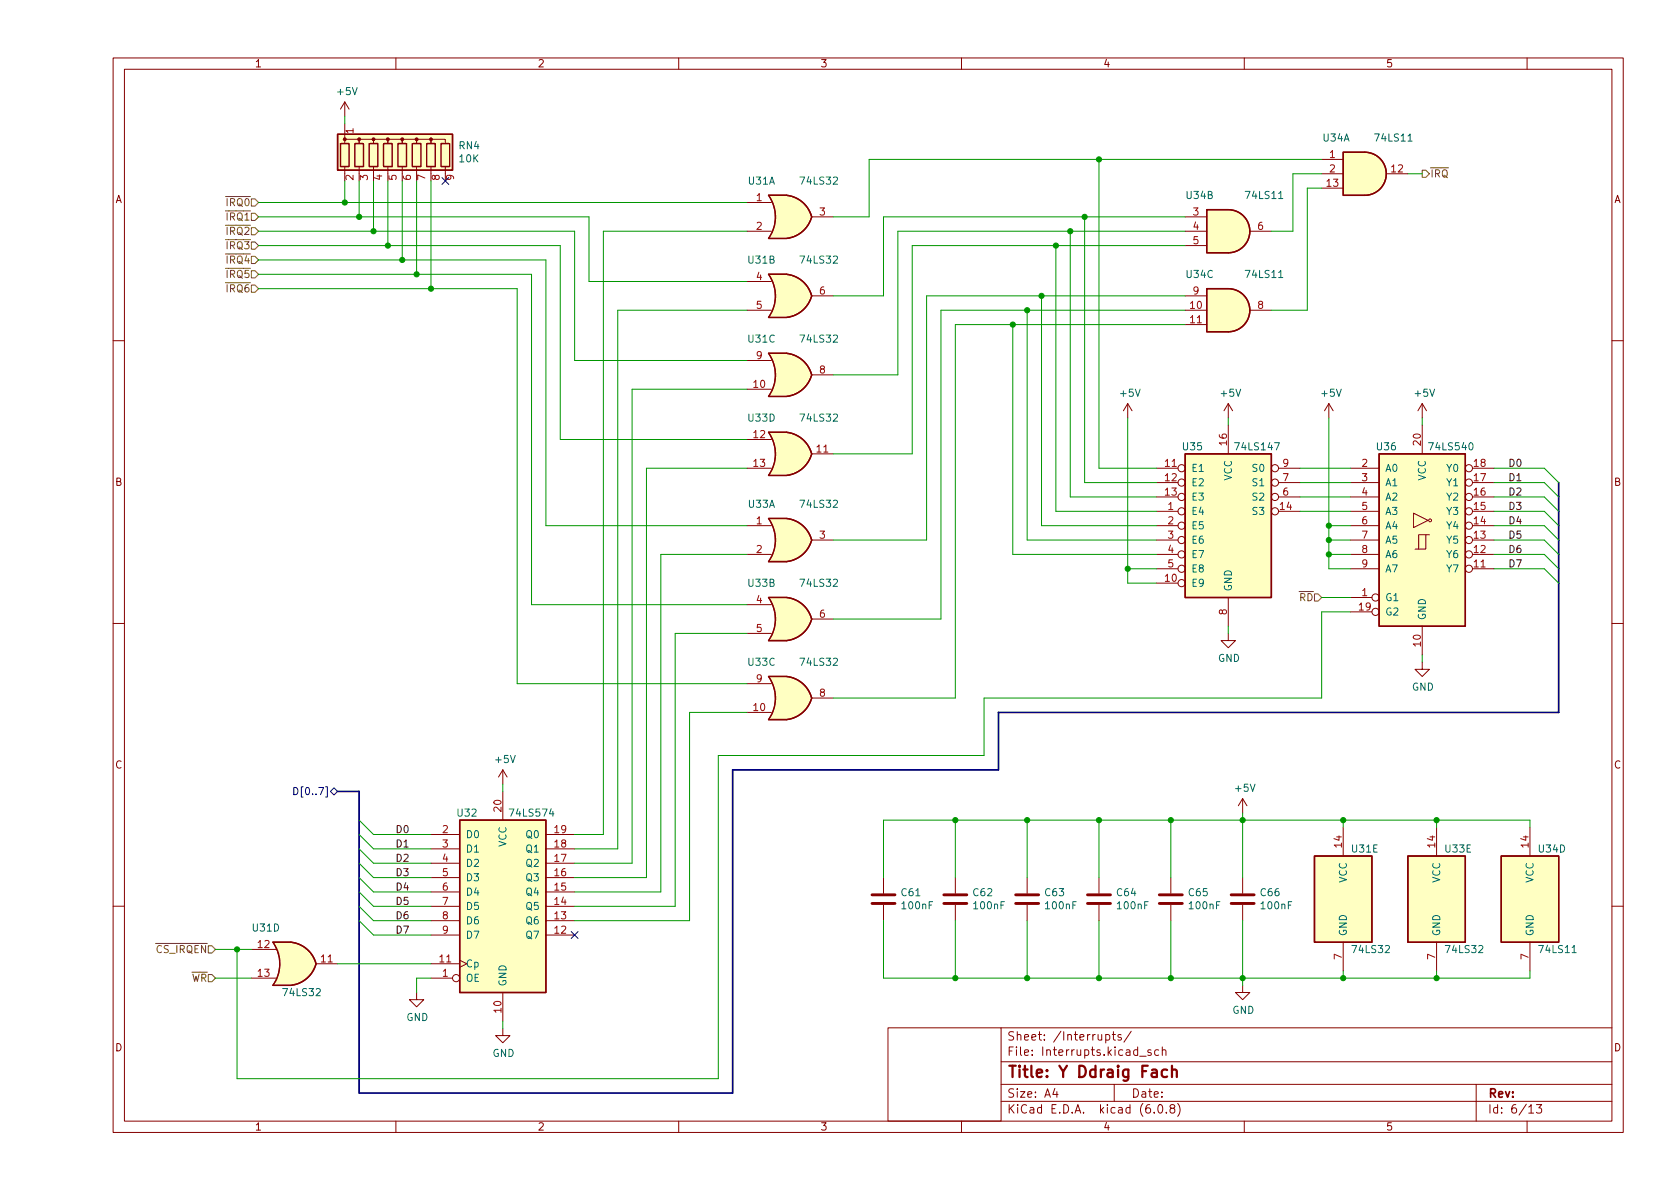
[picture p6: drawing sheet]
<svg xmlns="http://www.w3.org/2000/svg" width="297mm" height="210mm" viewBox="0 0 297 210" stroke-linecap="round" stroke-linejoin="round" font-family="sans-serif">
<g fill="none" stroke="#840000" stroke-width=".18">
<path d="M20 10.2h267v190.1h-267zM22 12.2h263v186.1h-263zM61 18l-.8 1.3M61 18v2.6M61 18l.7 1.3M70 10.2v2M120 10.2v2M170 10.2v2M220 10.2v2M270 10.2v2M61 25.4v-.8h2.5v.8v-.8h2.5v.8v-.8h2.6v.8v-.8h2.5v.8v-.8h2.6v.8v-.8h2.5v.8v-.8h2.5v.8M61 21.8v2.6"/>
<path d="M61 29.5v1.2M63.5 29.5v1.2M66 29.5v1.2M68.6 29.5v1.2M71.1 29.5v1.2M73.7 29.5v1.2M76.2 29.5v1.2M78.7 29.5v1.2M132.1 35.8h4.3M139.1 34.5h-3.2a6.6 6.6 0 0 1 0 7.7h3.2M143.5 38.3h3.8M209.5 38.3h3.9"/>
<path d="M233.7 28.2h3.8M233.7 30.7h3.8M233.7 33.3h3.8M245.1 30.7h3.8M132.1 54.9h4.3M132.1 40.9h4.3M132.1 49.8h4.3M139.1 48.5h-3.2a6.6 6.6 0 0 1 0 7.6h3.2M143.5 52.3h3.8M209.5 54.9h3.9M209.5 57.4h3.9M209.5 52.3h3.9"/>
<path d="M209.5 40.9h3.9M209.5 43.4h3.9M221 54.9h3.8M221 40.9h3.8M20 60.2h2M132.1 77.7h4.3M132.1 68.8h4.3M132.1 63.7h4.3M139.1 76.4h-3.2a6.6 6.6 0 0 1 0 7.7h3.2M139.1 62.5h-3.2a6.6 6.6 0 0 1 0 7.6h3.2M143.5 66.3h3.8M199.4 71.4l-.8 1.2"/>
<path d="M199.4 71.4v2.5M199.4 71.4l.8 1.2M217.2 71.4v2.5M217.2 75.2v5.1M217.2 71.4l-.8 1.2M217.2 71.4l.7 1.2M234.9 71.4l-.7 1.2M234.9 71.4v2.5M234.9 71.4l.8 1.2M251.5 71.4l-.8 1.2M251.5 71.4v2.5M251.5 75.2v5.1"/>
<path d="M251.5 71.4l.7 1.2M285 60.2h2M132.1 93h4.3M132.1 98h4.3M132.1 82.8h4.3M139.1 91.7h-3.2a6.6 6.6 0 0 1 0 7.6h3.2M143.5 95.5h3.8M143.5 80.3h3.8M204.5 93h3.8M204.5 98h3.8M204.5 95.5h3.8M204.5 82.8h3.8"/>
<path d="M204.5 90.4h3.8M204.5 87.9h3.8M204.5 85.3h3.8M226.1 82.8h3.8M226.1 90.4h3.8M226.1 87.9h3.8M226.1 85.3h3.8M238.8 93h5M238.8 98h5M238.8 95.5h5M238.8 82.8h5M238.8 90.4h5"/>
<path d="M238.8 87.9h5M238.8 85.3h5M249.9 90.7l2.6 1.3-2.6 1.3zM252.1 94.6h-1.3v2.5M252.7 94.6h-.6v2.5h-1.9M260.3 93h3.9M260.3 98h3.9M260.3 95.5h3.9M260.3 82.8h3.9M260.3 90.4h3.9M260.3 87.9h3.9M260.3 85.3h3.9"/>
<path d="M20 110.2h2M132.1 106.9h4.3M132.1 112h4.3M139.1 105.7h-3.2a6.6 6.6 0 0 1 0 7.6h3.2M139.1 119.6h-3.2a6.6 6.6 0 0 1 0 7.6h3.2M143.5 109.5h3.8M204.5 100.6h3.8M204.5 103.1h3.8M217.2 112v1.3h1.2l-1.2 1.2-1.3-1.2h1.3M217.2 105.7v5M238.8 105.7h3.8M238.8 100.6h5"/>
<path d="M238.8 108.2h3.8M251.5 117.1v1.3h1.2l-1.2 1.2-1.3-1.2h1.3M251.5 110.7v5.1M260.3 100.6h3.9M285 110.2h2M88.9 136.1v2.6M88.9 139.9v5.1M88.9 136.1l-.8 1.3M88.9 136.1l.8 1.3M132.1 126h4.3M132.1 120.9h4.3M143.5 123.4h3.8"/>
<path d="M76.2 157.7h5.1M76.2 155.2h5.1M76.2 152.6h5.1M76.2 150.1h5.1M76.2 147.6h5.1M96.5 157.7h5.1M96.5 155.2h5.1M96.5 152.6h5.1M96.5 150.1h5.1M96.5 147.6h5.1M156.2 155.2v2.8M168.9 155.2v2.8"/>
<path d="M181.6 155.2v2.8M194.3 155.2v2.8M207 155.2v2.8M219.7 141.2l-.8 1.3M219.7 141.2v2.6M219.7 155.2v2.8M219.7 141.2l.8 1.3M237.5 146.3v5.1M254 146.3v5.1M270.5 146.3v5.1M20 160.2h2M44.4 167.9h4.4"/>
<path d="M44.4 173h4.4M51.4 166.6h-3.1a6.6 6.6 0 0 1 0 7.6h3.1M55.9 170.4h3.8M73.7 175.5v1.3h1.2l-1.2 1.2-1.3-1.2h1.3M76.2 170.4h5.1M76.2 173h3.8M76.2 165.3h5.1M76.2 162.8h5.1M76.2 160.3h5.1M81.3 169.8l1.2 .6-1.2 .7M88.9 175.5v5.1M96.5 165.3h5.1"/>
<path d="M96.5 162.8h5.1M96.5 160.3h5.1M156.2 160v2.8M168.9 160v2.8M181.6 160v2.8M194.3 160v2.8M207 160v2.8M219.7 174.2v1.3h1.3l-1.3 1.3-1.3-1.3h1.3M219.7 160v2.8M237.5 166.6v5.1M254 166.6v5.1M270.5 166.6v5.1"/>
<path d="M285 160.2h2M70 198.3v2M88.9 181.9v1.2h1.3l-1.3 1.3-1.3-1.3h1.3M120 198.3v2M157 181.8h20v16.5h-20zM170 198.3v2M177 194.8h108M177 191.8h108M177 187.8h108M177 181.8h108M186.5 192.5l-.4 1h1M186.9 193v1"/>
<path d="M195.5 183l.4-.1 .3 .3v.4l-.1 .3h-.6M195.5 182.9v1.5M196.6 182.9h.6M196.9 182.4v1.3l.3 .2M197 191.8v3M198.2 183l-.3-.1-.3 .2 .1 .3 .5 .1v.4h-.6M200 182.4l-1.3 1.9M201.5 186.8h1.1M203.5 185.7l-.4-.1-.2 .2 .1 .3 .5 .1v.4h-.6M204.1 196.7v.1M204.9 185.7l-.5-.1-.3 .3v.4l.2 .3h.6M204.9 195.4l.2-.1a.81 .81 0 0 1 .6 .7 .81 .81 0 0 1-.3 .8h-.2a.81 .81 0 0 1-.6-.6 .81 .81 0 0 1 .3-.8z"/>
<path d="M205.5 185.8l.2-.2 .4 .1v.9M205.5 185.1v1.5M206.2 196.7v.1M207.1 196l-.2-.3v-.2l.2-.2 .5 .1 .1 .2-.1 .2-.6 .2-.1 .3v.4l.2 .1h.5l.1-.3-.1-.4-.2-.1M208.2 195.1a1.72 1.72 0 0 1 0 2.3M220 198.3v2M261 191.8v6.5M270 198.3v2M270.3 195.8l.4-.5v1.5M270.3 196.8h.9M271.7 195.3h.9l-.5 .6 .4 .1v.7l-.2 .1h-.4l-.2-.1"/>
<circle cx="208.9" cy="95.5" r=".63"/>
<circle cx="208.9" cy="82.8" r=".63"/>
<circle cx="208.9" cy="90.4" r=".63"/>
<circle cx="208.9" cy="87.9" r=".63"/>
<circle cx="208.9" cy="93" r=".63"/>
<circle cx="208.9" cy="98" r=".63"/>
<circle cx="208.9" cy="85.3" r=".63"/>
<circle cx="225.4" cy="90.4" r=".63"/>
<circle cx="225.4" cy="82.8" r=".63"/>
<circle cx="225.4" cy="85.3" r=".63"/>
<circle cx="225.4" cy="87.9" r=".63"/>
<circle cx="252.9" cy="92" r=".25"/>
<circle cx="259.7" cy="93" r=".63"/>
<circle cx="259.7" cy="87.9" r=".63"/>
<circle cx="259.7" cy="82.8" r=".63"/>
<circle cx="259.7" cy="85.3" r=".63"/>
<circle cx="259.7" cy="95.5" r=".63"/>
<circle cx="259.7" cy="90.4" r=".63"/>
<circle cx="259.7" cy="98" r=".63"/>
<circle cx="208.9" cy="100.6" r=".63"/>
<circle cx="208.9" cy="103.1" r=".63"/>
<circle cx="243.2" cy="105.7" r=".63"/>
<circle cx="243.2" cy="108.2" r=".63"/>
<circle cx="259.7" cy="100.6" r=".63"/>
<circle cx="80.6" cy="173" r=".63"/>
</g>
<path d="M206.4 189.2l-.6-.1-.4 .4v.6l.2 .3 .2 .1 .6-.1M207.2 189.3a.5 .5 0 0 1 .9 .1v1.1M207.2 188.5v2" fill="none" stroke="#840000" stroke-width=".4"/>
<g fill="#ffffc2" stroke="#ffffc2" stroke-width=".18">
<path d="M138.5 94.1l5 1.4a5.2 5.2 0 0 1-4.4 3.8z"/>
<path d="M135.9 99.3h3.2z"/>
<path d="M135.9 91.7h3.2z"/>
<path d="M135.9 91.7h3.2v7.6h-3.2a6.7 6.7 0 0 0 0-7.6z"/>
<path d="M139.1 91.7a5.1 5.1 0 0 1 4.4 3.8l-5 1.3z"/>
<path d="M138.5 78.9l5 1.4a5.2 5.2 0 0 1-4.4 3.8z"/>
<path d="M135.9 84.1h3.2z"/>
<path d="M135.9 76.4h3.2z"/>
<path d="M135.9 76.4h3.2v7.7h-3.2a6.7 6.7 0 0 0 0-7.7z"/>
<path d="M139.1 76.4a5.1 5.1 0 0 1 4.4 3.9l-5 1.3z"/>
<path d="M50.9 169.1l5 1.3a5.2 5.2 0 0 1-4.4 3.8z"/>
<path d="M48.3 174.2h3.1z"/>
<path d="M48.3 166.6h3.1z"/>
<path d="M48.3 166.6h3.1v7.6h-3.1a6.7 6.7 0 0 0 0-7.6z"/>
<path d="M51.5 166.6a5.1 5.1 0 0 1 4.4 3.8l-5 1.3z"/>
<path d="M217.2 51a3.8 3.8 0 0 1 3.8 3.9 3.8 3.8 0 0 1-3.8 3.8z"/>
<path d="M213.4 51h3.8v7.7h-3.8z"/>
<path d="M59.7 23.7h20.3v6.4h-20.3z"/>
<path d="M217.2 37.1a3.8 3.8 0 0 1 3.8 3.8 3.8 3.8 0 0 1-3.8 3.8z"/>
<path d="M213.4 37.1h3.8v7.6h-3.8z"/>
<path d="M138.5 51l5 1.3a5.2 5.2 0 0 1-4.4 3.8z"/>
<path d="M135.9 56.1h3.2z"/>
<path d="M135.9 48.5h3.2z"/>
<path d="M135.9 48.5h3.2v7.6h-3.2a6.7 6.7 0 0 0 0-7.6z"/>
<path d="M139.1 48.5a5.1 5.1 0 0 1 4.4 3.8l-5 1.3z"/>
<path d="M243.8 80.3h15.3v30.4h-15.3z"/>
<path d="M81.3 145h15.2v30.5h-15.2z"/>
<path d="M209.5 80.3h15.3v25.4h-15.3z"/>
<path d="M265.4 151.4h10.2v15.2h-10.2z"/>
<path d="M138.5 37l5 1.4a5.2 5.2 0 0 1-4.4 3.8z"/>
<path d="M135.9 42.2h3.2z"/>
<path d="M135.9 34.5h3.2z"/>
<path d="M135.9 34.5h3.2v7.7h-3.2a6.7 6.7 0 0 0 0-7.7z"/>
<path d="M139.1 34.5a5.1 5.1 0 0 1 4.4 3.8l-5 1.4z"/>
<path d="M138.5 64.9l5 1.4a5.2 5.2 0 0 1-4.4 3.8z"/>
<path d="M135.9 70.1h3.2z"/>
<path d="M135.9 62.5h3.2z"/>
<path d="M135.9 62.5h3.2v7.6h-3.2a6.7 6.7 0 0 0 0-7.6z"/>
<path d="M139.1 62.5a5.1 5.1 0 0 1 4.4 3.8l-5 1.3z"/>
<path d="M232.4 151.4h10.2v15.2h-10.2z"/>
<path d="M138.5 108.1l5 1.4a5.2 5.2 0 0 1-4.4 3.8z"/>
<path d="M135.9 113.3h3.2z"/>
<path d="M135.9 105.7h3.2z"/>
<path d="M135.9 105.7h3.2v7.6h-3.2a6.7 6.7 0 0 0 0-7.6z"/>
<path d="M139.1 105.7a5.1 5.1 0 0 1 4.4 3.8l-5 1.3z"/>
<path d="M138.5 122.1l5 1.3a5.2 5.2 0 0 1-4.4 3.8z"/>
<path d="M135.9 127.2h3.2z"/>
<path d="M135.9 119.6h3.2z"/>
<path d="M135.9 119.6h3.2v7.6h-3.2a6.7 6.7 0 0 0 0-7.6z"/>
<path d="M139.1 119.6a5.1 5.1 0 0 1 4.4 3.8l-5 1.3z"/>
<path d="M248.9 151.4h10.2v15.2h-10.2z"/>
<path d="M241.3 26.9a3.8 3.8 0 0 1 3.8 3.8 3.8 3.8 0 0 1-3.8 3.8z"/>
<path d="M237.5 26.9h3.8v7.6h-3.8z"/>
</g>
<g fill="none" stroke="#840000" stroke-width=".25">
<path d="M59.7 23.7h20.3v6.4h-20.3zM60.2 25.4h1.5v4.1h-1.5zM62.7 25.4h1.6v4.1h-1.6zM65.3 25.4h1.5v4.1h-1.5zM67.8 25.4h1.5v4.1h-1.5zM70.4 25.4h1.5v4.1h-1.5zM72.9 25.4h1.5v4.1h-1.5zM75.4 25.4h1.6v4.1h-1.6zM78 25.4h1.5v4.1h-1.5zM139.1 34.5h-3.2a6.6 6.6 0 0 1 0 7.7h3.2M139.1 34.5a5.1 5.1 0 0 1 4.4 3.9 5.2 5.2 0 0 1-4.4 3.8M213.4 37.1h3.8a3.8 3.8 0 0 1 3.8 3.8 3.8 3.8 0 0 1-3.8 3.8h-3.8z"/>
<path d="M237.5 26.9h3.8a3.8 3.8 0 0 1 3.8 3.8 3.8 3.8 0 0 1-3.8 3.8h-3.8zM139.1 48.5h-3.2a6.6 6.6 0 0 1 0 7.6h3.2M139.1 48.5a5.1 5.1 0 0 1 4.4 3.8 5.2 5.2 0 0 1-4.4 3.8M213.4 51h3.8a3.8 3.8 0 0 1 3.8 3.9 3.8 3.8 0 0 1-3.8 3.8h-3.8zM135.9 62.5h3.2M135.9 62.5a6.6 6.6 0 0 1 0 7.6h3.2M139.1 76.4l-3.2 .1a6.6 6.6 0 0 1 0 7.6h3.2M139.1 76.4a5.1 5.1 0 0 1 4.4 3.9 5.2 5.2 0 0 1-4.4 3.8M139.1 62.5a5.1 5.1 0 0 1 4.4 3.8 5.2 5.2 0 0 1-4.4 3.8M139.1 91.7h-3.2a6.6 6.6 0 0 1 0 7.6h3.2M139.1 91.7a5.1 5.1 0 0 1 4.4 3.8M143.5 95.5a5.2 5.2 0 0 1-4.4 3.8"/>
<path d="M209.5 80.3h15.3v25.4h-15.3zM243.8 80.3h15.3v30.4h-15.3zM139.1 105.7h-3.2a6.6 6.6 0 0 1 0 7.6h3.2M139.1 119.6h-3.2a6.6 6.6 0 0 1 0 7.6h3.2M139.1 105.7a5.1 5.1 0 0 1 4.4 3.8M139.1 119.6a5.1 5.1 0 0 1 4.4 3.8 5.2 5.2 0 0 1-4.4 3.8M143.5 109.5a5.2 5.2 0 0 1-4.4 3.8M81.3 145h15.2v30.5h-15.2zM232.4 151.4h10.2v15.2h-10.2zM248.9 151.4h10.2v15.2h-10.2zM265.4 151.4h10.2v15.2h-10.2zM48.3 166.6h3.2a5.1 5.1 0 0 1 4.4 3.8 5.2 5.2 0 0 1-4.4 3.8h-3.2a6.6 6.6 0 0 0 0-7.6"/>
</g>
<path d="M226.1 35.1h.7M249 25h.7M226.1 49.1h.7M278 168.5h.7" fill="none" stroke="#006464" stroke-width=".18"/>
<g fill="#840000" stroke="#840000" stroke-width=".18">
<circle cx="61" cy="24.6" r=".25"/>
<circle cx="63.5" cy="24.6" r=".25"/>
<circle cx="66" cy="24.6" r=".25"/>
<circle cx="68.6" cy="24.6" r=".25"/>
<circle cx="71.1" cy="24.6" r=".25"/>
<circle cx="73.7" cy="24.6" r=".25"/>
<circle cx="76.2" cy="24.6" r=".25"/>
</g>
<path d="M154.2 159.8h4M154.2 158.2h4M166.9 159.8h4M166.9 158.2h4M179.6 159.8h4M179.6 158.2h4M192.3 159.8h4M192.3 158.2h4M205 159.8h4M205 158.2h4M217.7 159.8h4M217.7 158.2h4" fill="none" stroke="#840000" stroke-width=".51"/>
<path d="M78.1 31.4l1.2 1.2M79.3 31.4l-1.2 1.2M52 139.3a.64 .64 0 0 1 .7 .6 .64 .64 0 0 1-.7 .6zM58.4 139.9l.7-.6 .6 .6-.6 .7zM101 164.7l1.2 1.3M102.2 164.7l-1.2 1.3" fill="none" stroke="#000084" stroke-width=".18"/>
<path d="M251.5 30.1h.6l.6 .6-.6 .7h-.6z" fill="none" stroke="#725600" stroke-width=".18"/>
<path d="M275.6 85.3v40.7h-99.1v10.1h-47v57.2h-66v-53.4h-3.8" fill="none" stroke="#000084" stroke-width=".3"/>
<g fill="none" stroke="#009600" stroke-width=".18">
<path d="M45.7 38.3h58.4v11.5h28M45.7 35.8h86.4M61 20.6v1.2M61 32v3.8M63.5 32v6.3M66 32v8.9M68.6 32v11.4M71.1 32v14M73.7 32v16.5M76.2 32v19M191.8 38.3v47h12.7M194.3 28.2v54.6h10.2"/>
<path d="M209.5 38.3h-53.3v14h-8.9M233.7 30.7h-5.1v10.2h-3.8M233.7 28.2h-80v10.1h-6.4M233.7 33.3h-2.6v21.6h-6.3M248.9 30.7h2.6M45.7 46h50.8v47h35.6M45.7 51h45.7v69.9h40.7M45.7 40.9h55.9v22.8h30.5M45.7 43.4h53.4v34.3h33M45.7 48.5h48.3v58.4h38.1M132.1 54.9h-22.9v95.2h-7.6M132.1 40.9h-25.4v106.7h-5.1"/>
<path d="M179.1 57.4v40.6h25.4M181.6 54.9v40.6h22.9M184.1 52.3v40.7h20.4M186.7 43.4v47h17.8M189.2 40.9v47h15.3M209.5 54.9h-43.1v54.6h-19.1M209.5 52.3h-45.7v43.2h-16.5M209.5 40.9h-50.8v25.4h-11.4M209.5 43.4h-48.2v36.9h-14M209.5 57.4h-40.6v66h-21.6M132.1 68.8h-20.3v83.8h-10.2M199.4 73.9v29.2h5.1"/>
<path d="M217.2 73.9v1.3M234.9 73.9v26.7h3.9M251.5 73.9v1.3M132.1 98h-15.3v59.7h-15.2M132.1 82.8h-17.8v72.4h-12.7M229.9 90.4h8.9M229.9 87.9h8.9M229.9 82.8h8.9M229.9 85.3h8.9M234.9 95.5h3.9M234.9 98h3.9M234.9 93h3.9"/>
<path d="M264.2 95.5h8.8l2.6 2.5M264.2 98h8.8l2.6 2.6M264.2 90.4h8.8l2.6 2.6M264.2 87.9h8.8l2.6 2.5M264.2 93h8.8l2.6 2.5M264.2 82.8h8.8l2.6 2.5M264.2 85.3h8.8l2.6 2.6M132.1 112h-12.7v48.3h-17.8M199.4 100.6h5.1M217.2 110.7v1.3M233.7 105.7h5.1M238.8 108.2h-5.1v15.2h-59.7v10.2h-47v57.1h-85.1v-22.8"/>
<path d="M251.5 115.8v1.3M264.2 100.6h8.8l2.6 2.5M88.9 138.7v1.2M132.1 126h-10.2v36.8h-20.3M63.5 145l2.5 2.6h10.2M63.5 150.1l2.5 2.5h10.2M63.5 147.6l2.5 2.5h10.2M63.5 155.2l2.5 2.5h10.2M63.5 157.7l2.5 2.6h10.2M63.5 152.6l2.5 2.6h10.2M168.9 145v10.2M181.6 145v10.2"/>
<path d="M194.3 145v10.2M207 145v10.2M219.7 143.8v11.4M237.5 145v1.3M254 145v1.3M270.5 146.3v-1.3h-114.3v10.2M38.1 167.9h6.3M38.1 173h6.3M59.7 170.4h16.5M63.5 162.8l2.5 2.5h10.2M63.5 160.3l2.5 2.5h10.2M76.2 173h-2.5v2.5"/>
<path d="M156.2 162.8v10.2h114.3v-1.3M168.9 162.8v10.2M181.6 162.8v10.2M194.3 162.8v10.2M207 162.8v10.2M219.7 162.8v11.4M237.5 171.7v1.3M254 171.7v1.3M88.9 180.6v1.3"/>
</g>
<g fill="#009600" stroke="#009600" stroke-width=".18">
<circle cx="179.1" cy="57.4" r=".46"/>
<circle cx="191.8" cy="38.3" r=".46"/>
<circle cx="186.7" cy="43.4" r=".46"/>
<circle cx="194.3" cy="28.2" r=".46"/>
<circle cx="189.2" cy="40.9" r=".46"/>
<circle cx="184.1" cy="52.3" r=".46"/>
<circle cx="181.6" cy="54.9" r=".46"/>
<circle cx="168.9" cy="145" r=".46"/>
<circle cx="73.7" cy="48.5" r=".46"/>
<circle cx="71.1" cy="46" r=".46"/>
<circle cx="41.9" cy="167.9" r=".46"/>
<circle cx="68.6" cy="43.4" r=".46"/>
<circle cx="66" cy="40.9" r=".46"/>
<circle cx="76.2" cy="51" r=".46"/>
<circle cx="63.5" cy="38.3" r=".46"/>
<circle cx="61" cy="35.8" r=".46"/>
<circle cx="234.9" cy="98" r=".46"/>
<circle cx="194.3" cy="145" r=".46"/>
<circle cx="181.6" cy="173" r=".46"/>
<circle cx="168.9" cy="173" r=".46"/>
<circle cx="207" cy="145" r=".46"/>
<circle cx="181.6" cy="145" r=".46"/>
<circle cx="194.3" cy="173" r=".46"/>
<circle cx="207" cy="173" r=".46"/>
<circle cx="199.4" cy="100.6" r=".46"/>
<circle cx="219.7" cy="145" r=".46"/>
<circle cx="237.5" cy="145" r=".46"/>
<circle cx="254" cy="145" r=".46"/>
<circle cx="237.5" cy="173" r=".46"/>
<circle cx="219.7" cy="173" r=".46"/>
<circle cx="254" cy="173" r=".46"/>
<circle cx="234.9" cy="95.5" r=".46"/>
<circle cx="234.9" cy="93" r=".46"/>
</g>
<text font-size="2.8" fill="#840000" x="178" y="190.6">Title: Y Ddraig Fach</text>
<g font-size="2.1" fill="#840000">
<text x="178" y="184">Sheet: /Interrupts/</text>
<text x="178" y="186.7">File: Interrupts.kicad_sch</text>
<text x="178" y="196.9">KiCad E.D.A. kicad (6.0.8)</text>
<text x="178" y="194.1">Size: A4</text>
<text x="200" y="194.1">Date:</text>
<text x="263" y="194.1">Rev:</text>
<text x="263" y="196.9">Id: 6/13</text>
</g>
<g font-size="1.8" fill="#840000">
<text x="45" y="11.9">1</text>
<text x="95" y="11.9">2</text>
<text x="145" y="11.9">3</text>
<text x="195" y="11.9">4</text>
<text x="245" y="11.9">5</text>
<text x="20.3" y="35.9">A</text>
<text x="285.3" y="35.9">A</text>
<text x="20.3" y="85.9">B</text>
<text x="285.3" y="85.9">B</text>
<text x="20.3" y="135.9">C</text>
<text x="285.3" y="135.9">C</text>
<text x="20.3" y="185.9">D</text>
<text x="285.3" y="185.9">D</text>
<text x="45" y="199.9">1</text>
<text x="95" y="199.9">2</text>
<text x="145" y="199.9">3</text>
<text x="195" y="199.9">4</text>
<text x="245" y="199.9">5</text>
</g>
<g font-size="1.8" fill="#006464">
<text x="59.7" y="16.8">+5V</text>
<text x="81.2" y="26.4">RN4</text>
<text x="81.3" y="28.7">10K</text>
<text x="234" y="25">U34A</text>
<text x="243.3" y="25">74LS11</text>
<text x="132.4" y="32.6">U31A</text>
<text x="141.7" y="32.6">74LS32</text>
<text x="209.8" y="35.2">U34B</text>
<text x="220.4" y="35.2">74LS11</text>
<text x="132.4" y="46.6">U31B</text>
<text x="141.7" y="46.6">74LS32</text>
<text x="209.8" y="49.1">U34C</text>
<text x="220.4" y="49.1">74LS11</text>
<text x="132.4" y="60.6">U31C</text>
<text x="141.7" y="60.6">74LS32</text>
<text x="198.2" y="70.1">+5V</text>
<text x="216" y="70.1">+5V</text>
<text x="233.7" y="70.1">+5V</text>
<text x="250.2" y="70.1">+5V</text>
<text x="132.4" y="74.5">U33D</text>
<text x="141.7" y="74.5">74LS32</text>
<text x="209.2" y="79.6">U35</text>
<text x="210.6" y="83.4">E1</text>
<text x="218.7" y="79.6">74LS147</text>
<text x="221.6" y="83.4">S0</text>
<text x="243.5" y="79.6">U36</text>
<text x="244.9" y="83.4">A0</text>
<text x="253" y="79.6">74LS540</text>
<text x="255.9" y="83.4">Y0</text>
<text x="132.4" y="89.8">U33A</text>
<text x="141.7" y="89.8">74LS32</text>
<text x="210.6" y="86">E2</text>
<text x="210.6" y="88.5">E3</text>
<text x="217.8" y="85" transform="rotate(-90 217.8 85)">VCC</text>
<text x="221.6" y="88.5">S2</text>
<text x="221.6" y="86">S1</text>
<text x="244.9" y="86">A1</text>
<text x="244.9" y="88.5">A2</text>
<text x="252.1" y="85" transform="rotate(-90 252.1 85)">VCC</text>
<text x="255.9" y="88.5">Y2</text>
<text x="255.9" y="86">Y1</text>
<text x="210.6" y="91.1">E4</text>
<text x="210.6" y="93.6">E5</text>
<text x="221.6" y="91.1">S3</text>
<text x="244.9" y="91.1">A3</text>
<text x="244.9" y="93.6">A4</text>
<text x="255.9" y="93.6">Y4</text>
<text x="255.9" y="91.1">Y3</text>
<text x="210.6" y="96.1">E6</text>
<text x="210.6" y="98.7">E7</text>
<text x="210.6" y="101.2">E8</text>
<text x="244.9" y="96.1">A5</text>
<text x="244.9" y="98.7">A6</text>
<text x="244.9" y="101.2">A7</text>
<text x="255.9" y="101.2">Y7</text>
<text x="255.9" y="98.7">Y6</text>
<text x="255.9" y="96.1">Y5</text>
<text x="132.4" y="103.8">U33B</text>
<text x="141.7" y="103.8">74LS32</text>
<text x="210.6" y="103.8">E9</text>
<text x="217.8" y="104.6" transform="rotate(-90 217.8 104.6)">GND</text>
<text x="244.9" y="106.3">G1</text>
<text x="244.9" y="108.8">G2</text>
<text x="252.1" y="109.7" transform="rotate(-90 252.1 109.7)">GND</text>
<text x="132.4" y="117.7">U33C</text>
<text x="141.7" y="117.7">74LS32</text>
<text x="215.3" y="117">GND</text>
<text x="249.6" y="122.1">GND</text>
<text x="87.7" y="134.9">+5V</text>
<text x="218.5" y="140">+5V</text>
<text x="80.9" y="144.4">U32</text>
<text x="82.3" y="148.2">D0</text>
<text x="89.5" y="149.8" transform="rotate(-90 89.5 149.8)">VCC</text>
<text x="90.4" y="144.4">74LS574</text>
<text x="93.1" y="148.2">Q0</text>
<text x="82.3" y="150.7">D1</text>
<text x="82.3" y="153.3">D2</text>
<text x="82.3" y="155.8">D3</text>
<text x="93.1" y="155.8">Q3</text>
<text x="93.1" y="153.3">Q2</text>
<text x="93.1" y="150.7">Q1</text>
<text x="239.1" y="150.7">U31E</text>
<text x="255.6" y="150.7">U33E</text>
<text x="272.1" y="150.7">U34D</text>
<text x="82.3" y="158.4">D4</text>
<text x="82.3" y="160.9">D5</text>
<text x="93.1" y="160.9">Q5</text>
<text x="93.1" y="158.4">Q4</text>
<text x="159.4" y="158.5">C61</text>
<text x="159.6" y="160.8">100nF</text>
<text x="172.1" y="158.5">C62</text>
<text x="172.3" y="160.8">100nF</text>
<text x="184.8" y="158.5">C63</text>
<text x="185" y="160.8">100nF</text>
<text x="197.5" y="158.5">C64</text>
<text x="197.7" y="160.8">100nF</text>
<text x="210.2" y="158.5">C65</text>
<text x="210.4" y="160.8">100nF</text>
<text x="222.9" y="158.5">C66</text>
<text x="223.1" y="160.8">100nF</text>
<text x="238.1" y="156.1" transform="rotate(-90 238.1 156.1)">VCC</text>
<text x="254.6" y="156.1" transform="rotate(-90 254.6 156.1)">VCC</text>
<text x="271.1" y="156.1" transform="rotate(-90 271.1 156.1)">VCC</text>
<text x="44.7" y="164.7">U31D</text>
<text x="82.3" y="163.4">D6</text>
<text x="82.3" y="166">D7</text>
<text x="93.1" y="166">Q7</text>
<text x="93.1" y="163.4">Q6</text>
<text x="238.1" y="165.6" transform="rotate(-90 238.1 165.6)">GND</text>
<text x="254.6" y="165.6" transform="rotate(-90 254.6 165.6)">GND</text>
<text x="271.1" y="165.6" transform="rotate(-90 271.1 165.6)">GND</text>
<text x="82.3" y="173.6">OE</text>
<text x="82.3" y="171.1">Cp</text>
<text x="239.3" y="168.5">74LS32</text>
<text x="255.8" y="168.5">74LS32</text>
<text x="272.3" y="168.5">74LS11</text>
<text x="50.2" y="176.1">74LS32</text>
<text x="89.5" y="174.5" transform="rotate(-90 89.5 174.5)">GND</text>
<text x="217.9" y="179.3">GND</text>
<text x="71.8" y="180.5">GND</text>
<text x="87.1" y="186.9">GND</text>
</g>
<g font-size="1.8" fill="#a90000">
<text x="62.5" y="23.6" transform="rotate(-90 62.5 23.6)">1</text>
<text x="235.1" y="27.9">1</text>
<text x="62.5" y="31.9" transform="rotate(-90 62.5 31.9)">2</text>
<text x="65" y="31.9" transform="rotate(-90 65 31.9)">3</text>
<text x="67.6" y="31.9" transform="rotate(-90 67.6 31.9)">4</text>
<text x="70.1" y="31.9" transform="rotate(-90 70.1 31.9)">5</text>
<text x="72.6" y="31.9" transform="rotate(-90 72.6 31.9)">6</text>
<text x="75.2" y="31.9" transform="rotate(-90 75.2 31.9)">7</text>
<text x="77.7" y="31.9" transform="rotate(-90 77.7 31.9)">8</text>
<text x="80.3" y="31.9" transform="rotate(-90 80.3 31.9)">9</text>
<text x="133.7" y="35.6">1</text>
<text x="234.6" y="33">13</text>
<text x="235.1" y="30.5">2</text>
<text x="246" y="30.5">12</text>
<text x="133.7" y="40.6">2</text>
<text x="144.9" y="38.1">3</text>
<text x="211" y="38.1">3</text>
<text x="211" y="40.6">4</text>
<text x="222.4" y="40.6">6</text>
<text x="211" y="43.2">5</text>
<text x="133.7" y="49.5">4</text>
<text x="144.9" y="52.1">6</text>
<text x="211" y="52.1">9</text>
<text x="133.7" y="54.6">5</text>
<text x="210.5" y="54.6">10</text>
<text x="210.5" y="57.1">11</text>
<text x="222.4" y="54.6">8</text>
<text x="133.7" y="63.5">9</text>
<text x="133.3" y="68.6">10</text>
<text x="144.9" y="66">8</text>
<text x="133.3" y="77.5">12</text>
<text x="133.3" y="82.5">13</text>
<text x="144.4" y="80">11</text>
<text x="206" y="82.5">11</text>
<text x="216.9" y="78.7" transform="rotate(-90 216.9 78.7)">16</text>
<text x="226.8" y="82.5">9</text>
<text x="240.8" y="82.5">2</text>
<text x="251.2" y="78.7" transform="rotate(-90 251.2 78.7)">20</text>
<text x="260.6" y="82.5">18</text>
<text x="206" y="85.1">12</text>
<text x="206" y="87.6">13</text>
<text x="226.8" y="87.6">6</text>
<text x="226.8" y="85.1">7</text>
<text x="240.8" y="85.1">3</text>
<text x="240.8" y="87.6">4</text>
<text x="260.6" y="87.6">16</text>
<text x="260.6" y="85.1">17</text>
<text x="133.7" y="92.7">1</text>
<text x="144.9" y="95.2">3</text>
<text x="206.5" y="90.2">1</text>
<text x="206.5" y="92.7">2</text>
<text x="206.5" y="95.2">3</text>
<text x="226.3" y="90.2">14</text>
<text x="240.8" y="90.2">5</text>
<text x="240.8" y="92.7">6</text>
<text x="240.8" y="95.2">7</text>
<text x="260.6" y="95.2">13</text>
<text x="260.6" y="92.7">14</text>
<text x="260.6" y="90.2">15</text>
<text x="133.7" y="97.8">2</text>
<text x="206.5" y="97.8">4</text>
<text x="206.5" y="100.3">5</text>
<text x="240.8" y="97.8">8</text>
<text x="240.8" y="100.3">9</text>
<text x="260.6" y="100.3">11</text>
<text x="260.6" y="97.8">12</text>
<text x="133.7" y="106.7">4</text>
<text x="206" y="102.9">10</text>
<text x="240.3" y="107.9">19</text>
<text x="240.8" y="105.4">1</text>
<text x="133.7" y="111.8">5</text>
<text x="144.9" y="109.2">6</text>
<text x="216.9" y="108.7" transform="rotate(-90 216.9 108.7)">8</text>
<text x="251.2" y="114.3" transform="rotate(-90 251.2 114.3)">10</text>
<text x="133.3" y="125.7">10</text>
<text x="133.7" y="120.6">9</text>
<text x="144.9" y="123.2">8</text>
<text x="88.6" y="143.5" transform="rotate(-90 88.6 143.5)">20</text>
<text x="78.2" y="147.3">2</text>
<text x="78.2" y="149.9">3</text>
<text x="98.1" y="149.9">18</text>
<text x="98.1" y="147.3">19</text>
<text x="237.2" y="149.8" transform="rotate(-90 237.2 149.8)">14</text>
<text x="253.7" y="149.8" transform="rotate(-90 253.7 149.8)">14</text>
<text x="270.3" y="149.8" transform="rotate(-90 270.3 149.8)">14</text>
<text x="78.2" y="152.4">4</text>
<text x="78.2" y="154.9">5</text>
<text x="98.1" y="154.9">16</text>
<text x="98.1" y="152.4">17</text>
<text x="78.2" y="157.5">6</text>
<text x="78.2" y="160">7</text>
<text x="98.1" y="160">14</text>
<text x="98.1" y="157.5">15</text>
<text x="45.6" y="167.6">12</text>
<text x="78.2" y="162.6">8</text>
<text x="78.2" y="165.1">9</text>
<text x="98.1" y="165.1">12</text>
<text x="98.1" y="162.6">13</text>
<text x="45.6" y="172.7">13</text>
<text x="56.8" y="170.2">11</text>
<text x="77.8" y="170.2">11</text>
<text x="78.2" y="172.7">1</text>
<text x="237.2" y="169.7" transform="rotate(-90 237.2 169.7)">7</text>
<text x="253.7" y="169.7" transform="rotate(-90 253.7 169.7)">7</text>
<text x="270.3" y="169.7" transform="rotate(-90 270.3 169.7)">7</text>
<text x="88.6" y="179" transform="rotate(-90 88.6 179)">10</text>
</g>
<g font-size="1.8" fill="#725600">
<text x="252.8" y="31.4">~{IRQ}</text>
<text x="38.8" y="39">~{IRQ1}</text>
<text x="38.8" y="41.5">~{IRQ2}</text>
<text x="38.8" y="36.4">~{IRQ0}</text>
<text x="38.8" y="44.1">~{IRQ3}</text>
<text x="38.8" y="46.6">~{IRQ4}</text>
<text x="38.8" y="49.1">~{IRQ5}</text>
<text x="38.8" y="51.7">~{IRQ6}</text>
<text x="228.4" y="106.3">~{RD}</text>
<text x="26.3" y="168.5">~{CS_IRQEN}</text>
<text x="32.4" y="173.6">~{WR}</text>
</g>
<g font-size="1.8" fill="#0f0f0f">
<text x="267" y="82.5">D0</text>
<text x="267" y="85.1">D1</text>
<text x="267" y="87.6">D2</text>
<text x="267" y="92.7">D4</text>
<text x="267" y="95.2">D5</text>
<text x="267" y="90.2">D3</text>
<text x="267" y="100.3">D7</text>
<text x="267" y="97.8">D6</text>
<text x="69.8" y="149.8">D1</text>
<text x="69.8" y="147.3">D0</text>
<text x="69.8" y="154.9">D3</text>
<text x="69.8" y="152.4">D2</text>
<text x="69.8" y="157.5">D4</text>
<text x="69.8" y="160">D5</text>
<text x="69.8" y="165.1">D7</text>
<text x="69.8" y="162.5">D6</text>
</g>
<text font-size="1.8" fill="#000084" x="52.9" y="140.6">D[0..7]</text>
</svg>
